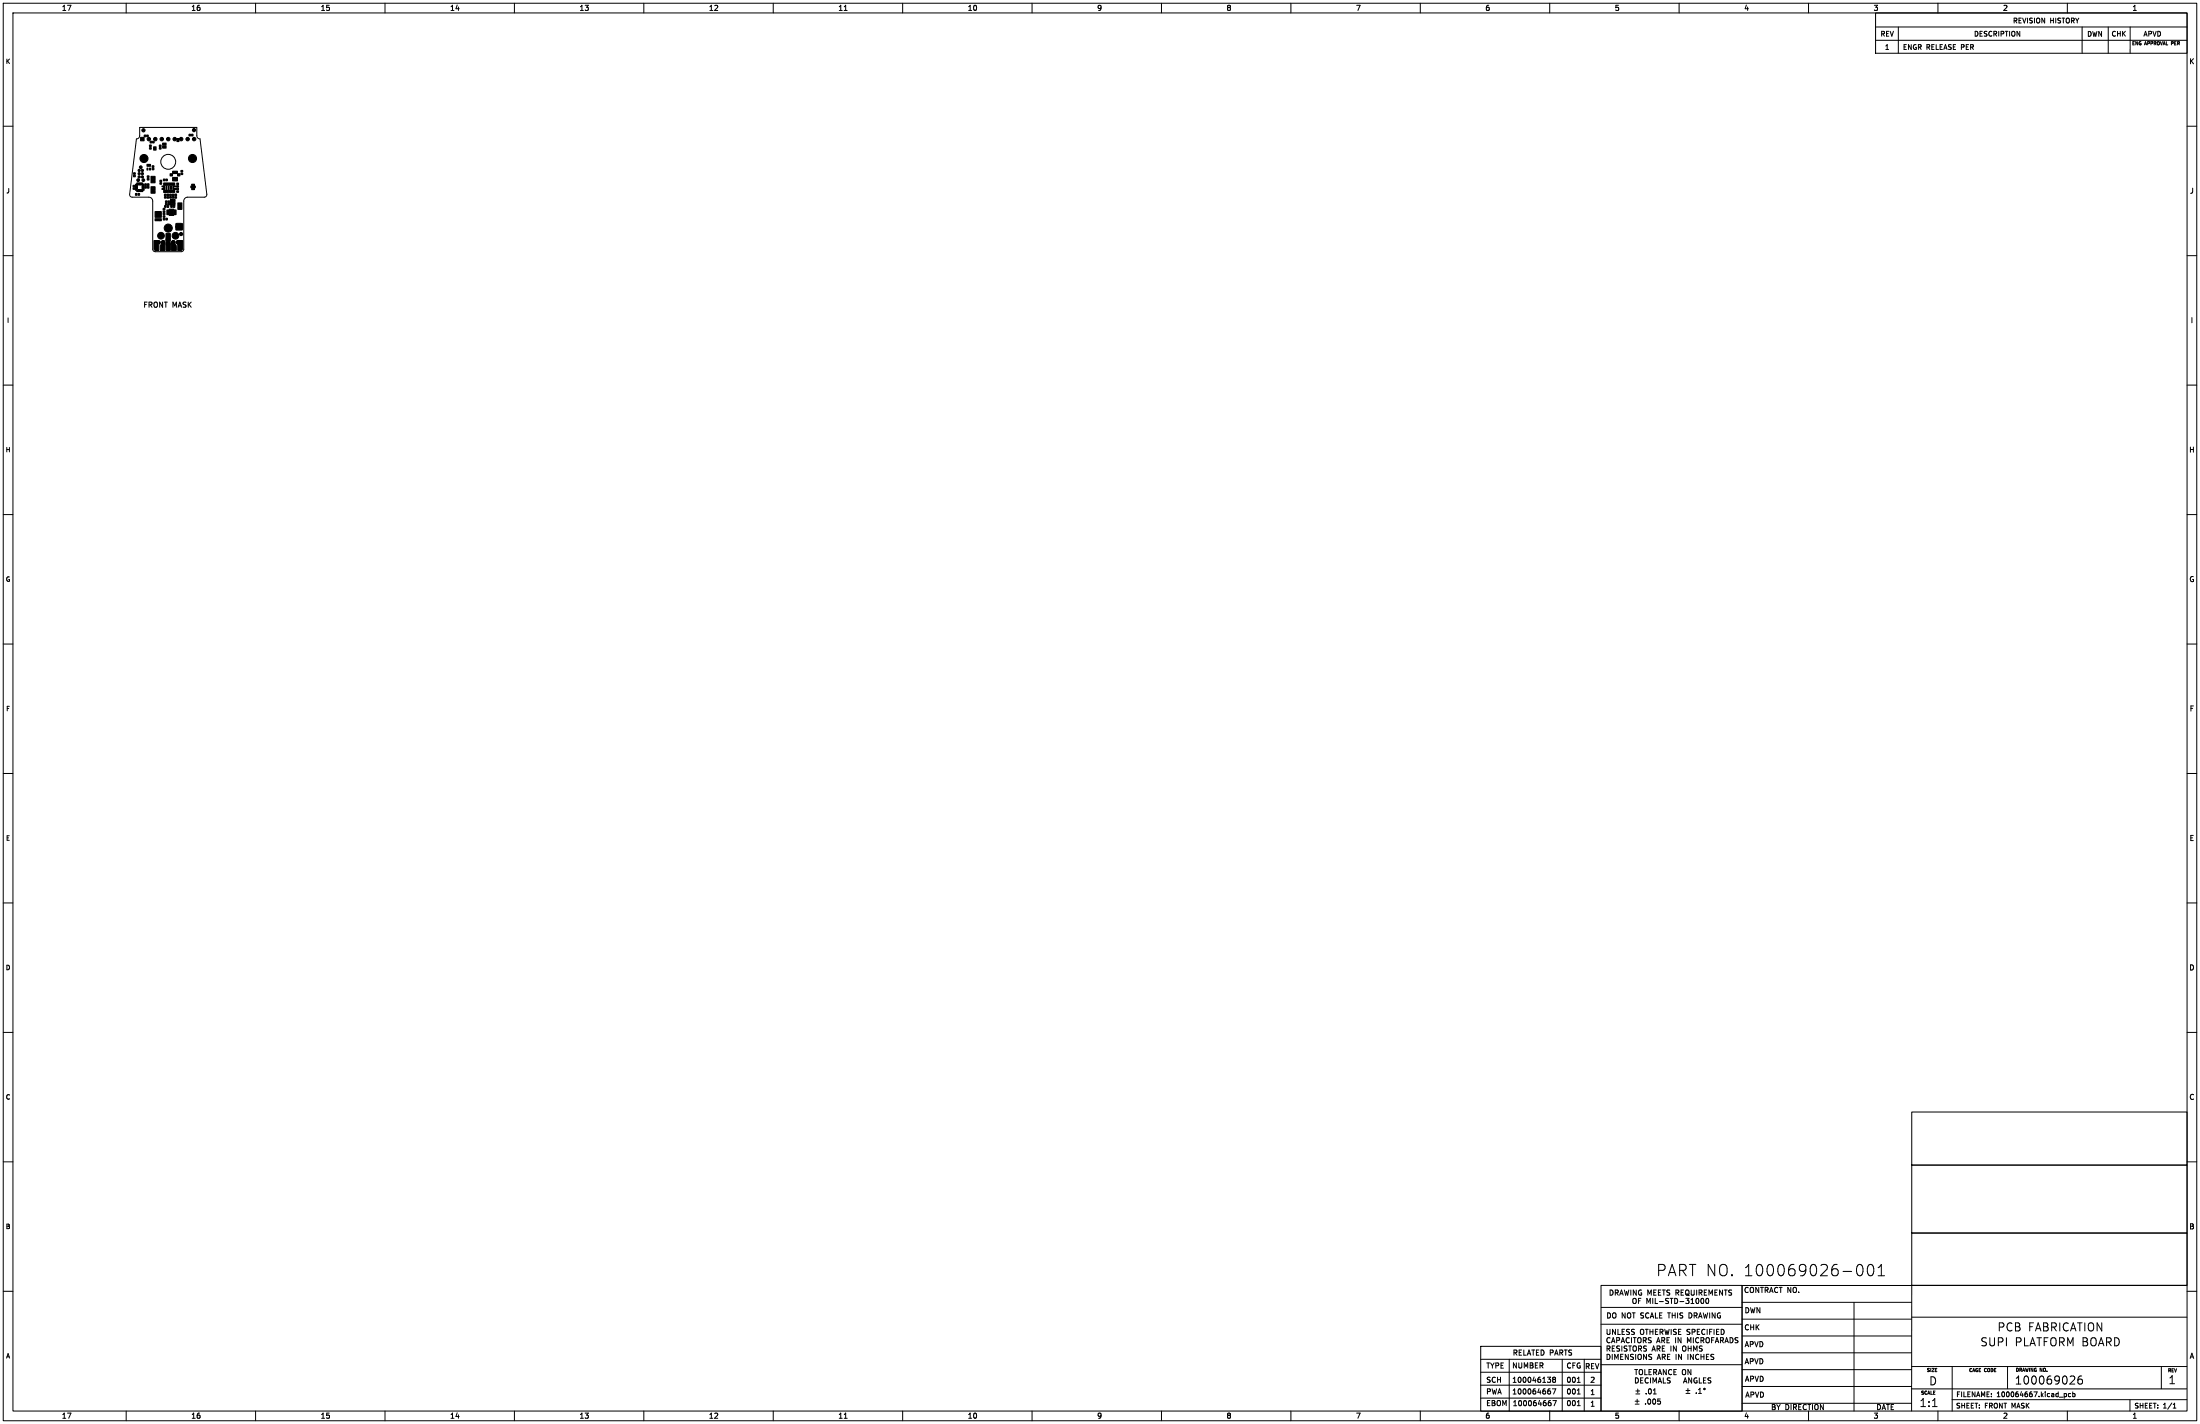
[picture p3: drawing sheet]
<svg xmlns="http://www.w3.org/2000/svg" width="864mm" height="559mm" viewBox="0 0 864 559" stroke-linecap="round" stroke-linejoin="round" font-family="sans-serif">
<g fill="none" stroke="#000" stroke-width=".39">
<path d="M1.3 1.3h861v556.2h-861zM5.1 5.1h853.4v548.6h-853.4zM49.5 1.3v3.8M100.3 1.3v3.8M151.1 1.3v3.8M201.9 1.3v3.8M252.7 1.3v3.8M303.5 1.3v3.8M331.4 4.1h1.1M354.3 1.3v3.8M405.1 1.3v3.8M455.9 1.3v3.8"/>
<path d="M506.7 1.3v3.8M557.5 1.3v3.8M608.3 1.3v3.8M659.1 1.3v3.8M709.9 1.3v3.8M736.2 5.1h122.3v15.8h-122.3zM736.2 10.6h122.3M736.3 15.8h122.2M740.3 19.4h1.1M740.3 18l.5-.5v1.9M745.2 10.6v10.3M760.7 1.3v3.8"/>
<path d="M811.5 1.3v3.8M817.3 10.6v10.3M827.6 10.6v10.3M836.2 10.6v10.3M837.3 16.9h.4M837.9 16.3h-.6v1.3h.6M838.4 17.6v-1.3l.7 1.3M1.3 49.5h3.8M54.8 50h22.5v3.2a1.27 1.27 0 0 0 1.2 1.3l2.7 22-.3 .6-.6 .3h-6.6a1.52 1.52 0 0 0-1.6 1.5v18.9l-.3 .7-.7 .3h-10.2l-.8-.5-.2-19.4a1.52 1.52 0 0 0-1.5-1.5h-6.6l-.9-.8 2.7-22.1a1.27 1.27 0 0 0 1.2-1.3zM858.5 49.5h3.8M1.3 100.3h3.8M56.8 119.5h.6"/>
<path d="M57.7 118.6h-.9v2M58.5 119.6l1-.1 .1-.8-1.1-.1v2M59 119.6l.7 1M60.5 118.8l.4-.2 .8 .2 .1 1.1-.3 .6-.6 .1-.4-.3zM63.8 118.6v2l-1.1-2v2M64.5 118.6h1.2M65.1 118.6v2M858.5 100.3h3.8M1.3 151.1h3.8M858.5 151.1h3.8M1.3 201.9h3.8M858.5 201.9h3.8"/>
<path d="M1.3 252.7h3.8M858.5 252.7h3.8M1.3 303.5h3.8M858.5 303.5h3.8M1.3 354.3h3.8M858.5 354.3h3.8M1.3 405.1h3.8M858.5 405.1h3.8M750.4 436.4h108.1v20.8h-108.1zM1.3 455.9h3.8M750.4 457.2h108.1v26.7h-108.1zM858.5 455.9h3.8"/>
<path d="M728.8 497.9a1.63 1.63 0 0 1 1-1.7 1.14 1.14 0 0 1 1.3 .8 2.29 2.29 0 0 1-1.3 3.6 1.63 1.63 0 0 1-1-1.7M733.4 496.6a1.06 1.06 0 0 1 1.1-.4 1.06 1.06 0 0 1 .8 .8 2.29 2.29 0 0 1-1.2 3.6 2.71 2.71 0 0 1-.7-4zM737.2 497.5l1.3-1.3v4.4M750.4 483.9h108.1v20.5h-108.1zM1.3 506.7h3.8M628.5 504.4h55.3v49.4h-55.3zM628.5 519.7h55.3M628.6 513.1h55.2M631.1 515.2a1.03 1.03 0 0 1 1.1 1 1.03 1.03 0 0 1-1.1 1zM632 506.2a1.03 1.03 0 0 1 1.2 1 1.03 1.03 0 0 1-1.2 1.1zM633.3 515.3l.6-.1 .4 .3 .1 1-.5 .7-.8-.3-.1-1zM634.1 507.3l.9-.1 .1-.8-1-.2v2.1"/>
<path d="M634.6 507.3l.6 1M635.8 508.3l.7-2.1 .7 2.1M636 507.7h1M637.7 506.2l.4 2.1 .4-1.5 .4 1.5 .5-2.1M640.2 506.2v2.1M641.2 509.6l.6-.1 .4 .3 .1 1-.5 .7-.8-.3-.1-1zM642.3 506.2v2.1l-1.2-2.1v2.1M643.2 510.5h.6M644.1 509.5h-.9v2M644.3 506.3a.92 .92 0 0 0-1.1 1 .92 .92 0 0 0 1.2 .8v-.7h-.4M646.5 511.5v-2l.6 1.4 .7-1.4v2M646.8 508.3v-2.1l.7 1.5 .7-1.5v2.1"/>
<path d="M648.8 509.5v2M649.2 507.2h.6M649.7 509.5v2h1M650.1 506.2h-.9v2.1h.9M651 507.2h.7M651.4 510.8h1.5M652 506.2h-1v2.1h1M652.6 506.2h1.1M653.1 506.2v2.1M655 509.6l-1.1 .1a.85 .85 0 0 0 1 1.1l-.1 .6h-1M655.5 506.3l-1.1 .1a.85 .85 0 0 0 1 1.1l-.1 .7h-1M655.6 509.5h1.1"/>
<path d="M656.1 509.5v2M657.4 509.5a1.03 1.03 0 0 1 1.2 1 1.03 1.03 0 0 1-1.2 1zM657.9 507.3l.9-.1 .1-.8-1-.2v2.1M658.4 507.3l.6 1M659.4 510.8h1.6M659.9 507.2h.7M660.9 506.2h-1v2.1h1M661.7 509.5h1.3l-.7 .8 .6 .2v.8h-1.2M661.9 506.3l.6-.1 .4 .3 .1 1.1-.5 .7-.8-.3v-1.1zM662 507.8l1.1 .6M663.8 511.5h1.1M663.8 510.1l.6-.6v2"/>
<path d="M663.9 506.2v1.7l.4 .4 .7-.4v-1.7M666 509.6l.2-.1a.99 .99 0 0 1 .7 1 .99 .99 0 0 1-.9 .9l-.3-.6zM666 506.2v2.1M667 507.3l.9-.1 .1-.8-1-.2v2.1M667.5 507.3l.6 1M667.9 509.6l.2-.1a.99 .99 0 0 1 .8 1 .99 .99 0 0 1-1 .9l-.2-.6zM669 507.2h.7M669.9 509.6l.2-.1a.99 .99 0 0 1 .7 1 .99 .99 0 0 1-.9 .9l-.3-.6zM670 506.2h-1v2.1h1M670.8 508.3v-2.1l.7 1.5 .7-1.5v2.1M673.2 507.2h.6M674.1 506.2h-.9v2.1"/>
<path d="M676.2 506.2v2.1l-1.2-2.1v2.1M676.8 506.2h1.2M677.4 506.2v2.1M679.7 506.3l-.7-.1-.4 .4 .2 .5 .6 .2M683.8 517.7h66.6M683.8 511.1h66.6M683.8 504.5v49.2M685.3 513.1a1.03 1.03 0 0 1 1.2 1.1 1.03 1.03 0 0 1-1.2 1zM686.2 505.4a.9 .9 0 0 0-1.2 .8 .9 .9 0 0 0 1.2 .8M687.2 513.1l.4 2.1 .4-1.5 .4 1.5 .5-2.1M687.3 505.3l.6-.1 .4 .3 .1 1-.5 .7-.8-.3-.1-1zM690.4 505.2v2l-1.2-2v2"/>
<path d="M690.8 513.1v2.1l-1.1-2.1v2.1M691.1 505.2h1.1M691.6 505.2v2M692.9 506.2h1l.1-.8-1.1-.2v2M693.4 506.2l.7 1M694.6 507.2l.7-2 .7 2M694.8 506.6h1M697.8 505.4a.9 .9 0 0 0-1.2 .8 .9 .9 0 0 0 1.2 .8M698.4 505.2h1.2M699 505.2v2M703 505.2v2l-1.2-2v2M703.9 505.5l.4-.3 .8 .3 .1 1-.3 .6-.6 .1-.4-.3z"/>
<path d="M706.1 507v.2M727.8 511.1v42.6M737.2 500.6h2.6M750.4 504.4v49.3M750.5 516.9h107.9M858.5 504.4h-174.7M858.5 506.7h3.8M581.2 528.3h47.3v25.5h-47.3zM581.2 538.5h47.3M581.2 533.4h47.3M592.4 533.4v20.3M613.2 533.4v20.3"/>
<path d="M621.9 533.4v20.3M628.5 535.5h55.2M630.8 521.6v1.7l.4 .4 .8-.4v-1.7M630.8 531.5a1.03 1.03 0 0 1 1.2 1 1.03 1.03 0 0 1-1.2 1zM630.8 528.2v2M631.3 529.2l.7 1M632 525.1a.82 .82 0 0 0-1 0 .82 .82 0 0 0-.2 1M632.6 526.9l.7-2 .6 2M632.9 528.2v2h.9M632.9 531.5v2M633.8 533.5v-2l.7 1.4 .7-1.4v2M634.1 521.6v2.1l-1.1-2.1v2.1"/>
<path d="M635.1 521.6v2.1h1M635.4 526l.4-.4-.1-.5-1.1-.2v2M635.8 529.8l-.4 .4-.8-.1M636.2 532.4h.6M636.4 526.9l.6-2 .7 2M636.7 528.2v2M636.8 522.6h.6M637.1 531.5h-.9v2h.9M637.7 521.6h-.9v2.1h.9M638.7 529.8l-.4 .4-.8-.1M639.2 531.5v2l-1.2-2v2M639.6 525.1a.82 .82 0 0 0-1.1 0 .82 .82 0 0 0-.2 1"/>
<path d="M639.7 521.7l-1.1 .1a.85 .85 0 0 0 1 1.1l-.1 .7h-1M639.8 528.2v2M640.4 524.9v2M641.1 524.9h1.2M641.1 529.9l.4 .3 .8-.3M641.2 531.5l-1.1 .1a.85 .85 0 0 0 1 1.1l-.1 .7h-1M641.6 521.7l-1.1 .1a.85 .85 0 0 0 1 1.1l-.1 .7h-1M641.7 524.9v2M641.7 537.4h1.2M642.1 531.5v2M642.3 537.4v2.1M642.9 525.2l.4-.3 .8 .3 .1 1.1-.3 .5-.6 .1-.4-.3z"/>
<path d="M643 531.7l.4-.2 .8 .2 .1 1.1-.3 .6-.6 .1-.4-.3zM643.2 529.2l1-.1 .1-.7-1.1-.2v2M643.4 538.8l.1-1.1 .4-.3 .8 .3 .1 1.1M643.7 529.2l.7 1M644 521.9l.4-.3 .8 .3 .1 1.1-.3 .6-.6 .1-.4-.3zM645.1 526l.9-.1 .1-.8-1-.2v2M645.6 526l.6 .9M645.7 537.4v2.1M645.8 521.6h1.2M646.3 528.3l-1 .1a.85 .85 0 0 0 .9 1l-.1 .7h-.9M646.3 531.5v2l-1.1-2v2M646.4 521.6v2.1"/>
<path d="M647.3 538.4h.7M647.7 522.6h1.1M647.7 521.6v2.1M648.2 525l-1.1 .1a.85 .85 0 0 0 1 1.1l-.1 .6h-1M648.3 537.4h-1v2.1M648.4 531.5l-1.1 .1a.85 .85 0 0 0 1 1.1l-.1 .7h-1M648.5 530.2l.6-2 .7 2M648.7 529.6h.9M648.8 521.6v2.1M649.8 522.6h.7M649.9 538.5l.4-.4-.1-.5-1.1-.2v2.1M650.3 526.9l.7-2 .7 2"/>
<path d="M650.5 529.2l1-.1 .1-.7-1.1-.2v2M650.5 526.4h1M650.5 533.5l.7-2 .6 2M650.7 532.9h1M650.8 521.6h-1v2.1h1M650.9 539.5l.7-2.1 .6 2.1M651 529.2l.7 1M651.7 522.7l.9-.1 .1-.8-1-.2v2.1M652.1 522.7l.7 1M652.3 526l1-.1 .1-.8-1.1-.2v2M652.5 532.5l1-.1 .1-.8-1.1-.1v2M652.5 529.1h.7"/>
<path d="M652.8 526l.7 .9M653 532.5l.7 1M653.5 528.2h-1v2h1M653.5 521.6l.5 2.1 .4-1.5 .3 1.5 .5-2.1M654.1 537.4v2.1l-1.2-2.1v2.1M654.4 525.9h.6M654.6 532.4h.6M655.3 524.9h-.9v2h.9M655.5 531.5h-.9v2h.9M655.9 528.2v2M656 521.6v2.1M656.2 537.6a.82 .82 0 0 0-1 0 .82 .82 0 0 0-.2 1"/>
<path d="M657.1 538.4h.7M657.7 524.9v2M657.9 531.5v2M658 521.7l-1 .1a.85 .85 0 0 0 .9 1.1l-.1 .7h-.9M658 528.2v2l-1.1-2v2M658 537.4h-.9v2.1M658.9 522.6h.7M659.9 524.9v2l-1.2-2v2M659.9 521.6h-1v2.1h1M660.1 531.5v2l-1.2-2v2M660.4 538.8l.1-1.1 .4-.3 .7 .3 .1 1.1M660.7 528.3l.6-.1 .4 .3 .1 1-.5 .7-.7-.3-.1-1z"/>
<path d="M662.4 526.9v-2l.7 1.5 .6-1.5v2M662.6 531.5v2M662.7 529.1h1.1M662.7 528.2v2M663.4 521.7l-1.1 .1a.85 .85 0 0 0 1 1.1l-.1 .7h-1M663.8 537.4v2.1l-1.2-2.1v2.1M663.8 528.2v2M664.2 522.7l1-.1 .1-.8-1.1-.2v2.1M664.7 524.9v2M664.7 531.5v2l-1.1-2v2M664.8 530.2v-2l.7 1.4 .7-1.4v2M666.3 522.6h.6"/>
<path d="M666.8 531.6a.9 .9 0 0 0-1.2 .9 .9 .9 0 0 0 1.2 .8M666.8 525.1a.9 .9 0 0 0-1.2 .8 .9 .9 0 0 0 1.2 .8M667.2 521.6h-.9v2.1h.9M667.7 526l1-.1 .1-.8-1.1-.2v2M667.7 531.5v2M667.7 532.4h1.2M668.2 528.3l-1.1 .1a.85 .85 0 0 0 1 1l-.1 .7h-1M668.2 526l.7 .9M668.9 531.5v2M669.3 521.8a.9 .9 0 0 0-1.3 .9 .9 .9 0 0 0 1.3 .8M669.8 532.4h.7M669.9 525l.6-.1 .4 .3 .1 1.1-.5 .6-.8-.3v-1z"/>
<path d="M670.1 521.6v2.1M670.8 531.5h-1v2h1M671.1 522.6h.7M671.9 525.9h.7M672.1 521.6h-1v2.1M672.7 531.5l-1 .1a.85 .85 0 0 0 1 1.1l-.1 .7h-1M672.8 521.6v2.1M672.8 524.9h-.9v2M673.3 526.9l.7-2 .7 2M673.5 526.4h1M673.8 522.6h.7M674.8 521.6h-1v2.1h1"/>
<path d="M675.4 526l.9-.1 .1-.8-1-.2v2M675.7 521.6a1.03 1.03 0 0 1 1.1 1.1 1.03 1.03 0 0 1-1.1 1zM675.8 526l.7 .9M677.1 526.9l.7-2 .7 2M677.3 526.4h1M679.1 524.9a1.03 1.03 0 0 1 1.2 1 1.03 1.03 0 0 1-1.2 1zM682.2 525l-1 .1a.85 .85 0 0 0 .9 1.1l-.1 .6h-.9M683.8 537.5h66.6M683.8 530.9h66.6M683.8 524.3h66.6M750.4 536.3h108M766.3 536.3v17.4"/>
<path d="M788.1 536.2v8.8M794.7 528.1h1.5M797.1 527.2h1.6M817.2 540a1.26 1.26 0 0 0-1.5 1.3v1.2l.3 .5 .9 .1 .4-.3 .2-1-.3-.5-.9-.1-.6 .6M848.4 536.3v8.7M49.5 553.7v3.8M100.3 553.7v3.8M151.1 553.7v3.8M201.9 553.7v3.8M252.7 553.7v3.8M303.5 553.7v3.8M331.4 556.6h1.1"/>
<path d="M354.3 553.7v3.8M405.1 553.7v3.8M455.9 553.7v3.8M506.7 553.7v3.8M557.5 553.7v3.8M581.2 548.6h47.3M581.2 543.6h47.3M583.9 546.1l1-.1 .1-.8-1.1-.2v2M585.7 545l.5 2 .4-1.4 .4 1.4 .5-2M588 547l.6-2 .7 2M588.1 546.5h1M607.4 540.4h1.3l-.7 .8"/>
<path d="M608.3 553.7v3.8M608.5 545.9v1M608.5 541.3v1.1M608.7 550.5v1M609.4 545h1.3l-.8 2M609.6 549.6h1.3l-.8 2M609.9 541.3l-.4 .4 .4 .8 .7-.4-.4-.8M609.9 541.3l-.4-.4 .4-.5 .7 .4-.4 .5M609.9 541.3h.3M619.2 547h1.1M619.2 551.6h1.1M619.2 542.5h1.1"/>
<path d="M641.9 549.9h1.5M641.9 551h1.5M642 540.7v2l1-.3M642.1 545.8h1.6M642.1 547h1.6M642.7 549.1v1.5M642.9 545.1v1.5M644 540.7v2h1M645.9 550.8v.2M646 542.4l.4 .3 .6-.2M647.1 549.1l.2-.1a.99 .99 0 0 1 .7 1 .99 .99 0 0 1-.9 .9l-.3-.7zM647.9 540.7v2"/>
<path d="M648.9 540.7v2M649 547h1.2M649 549.1l.2-.1a.99 .99 0 0 1 .8 1 .99 .99 0 0 1-1 .9l-.3-.7zM650.2 540.7v2M650.9 542.7l.7-2 .6 2M651.7 549h-.9l-.1 .9h1v.9h-1M652.9 540.7v2h1M655.6 542.3l-.4 .4-.7-.1M659.1 553.7v3.8M660.9 542.7l.6-2 .7 2M661.8 546.8h1.6M661.8 545.6h1.6"/>
<path d="M662.6 544.9v1.5M664 540.7v2l-1.1-2v2M665.3 540.8l-.3 .4M665.9 546.6v.2M666.2 541.9v.6l-.4 .2-.8-.5M666.7 546.8h1.2M666.7 545.4l.6-.6v2M667 540.7v2h1M668.7 540.7v2h1M671.6 542.3l-.4 .4-.8-.1M683.8 550.7h66.6M683.8 544.1h66.6"/>
<path d="M685.3 548.3l.7-2 .6 2M685.5 547.7h1M687.3 547.3l1-.1 .1-.7-1.1-.2v2M689.1 546.3l.6 2 .7-2M691.6 546.3h-.5v2h.5M695.7 551.1h.7l.4 .4-.4 .6 .4 .2 .1 .5-.4 .4h-.8zM695.7 552.1h.7M697.5 551.1l.6 1.1M698.1 552.2v1M698.8 551.1l-.7 1.1M709.9 553.7v3.8M750.4 545h108"/>
<path d="M758.6 552h1.8M760.7 553.7v3.8M766.3 549.3h92.1M810.5 546.8l.7 .4-.1 .7-.6 .2M811.5 553.7v3.8M812.8 546.9l-.5-.1-.4 .4 .2 .8h.7M813.6 546.9l.6-.1 .4 .4-.2 .8h-.8M813.6 546.2v1.9M814.1 540.1l.3 .5-.1 .7-1.8 1.8h1.9M836.1 549.4v4.3M853.1 552.6h1.1M853.1 551.2l.5-.6v2"/>
<circle cx="66" cy="63.5" r="2.92"/>
<circle cx="669.1" cy="545.1" r=".28"/>
</g>
<g fill="#000" stroke="#000" stroke-width=".39">
<path d="M55.2 53.9h1.4v1.4h-1.4zM56.6 53h.6v.7h-.6zM57.6 53h.6v.7h-.6zM58.7 56.9h.7v.6h-.7zM58.7 57.9h.7v.6h-.7zM59 55.4h.5v.7h-.5zM60.3 57.6h.4v.3h-.4zM60.3 58.1h.4v.3h-.4zM60.3 58.6h.4v.3h-.4zM59.9 55.4h.6v.7h-.6zM60.9 58.6h.4v.3h-.4zM60.9 58.1h.4v.3h-.4z"/>
<path d="M60.9 57.6h.4v.3h-.4zM62.6 57.9h.6v.6h-.6zM62.6 56.9h.6v.6h-.6zM63.8 56.2h.4v.8h-.4zM63.8 57.3h.4v.8h-.4zM64.3 56.2h.4v.8h-.4zM64.3 57.3h.4v.8h-.4zM64.8 56.2h.4v.8h-.4zM64.8 57.3h.4v.8h-.4zM69.5 55.1h.3v.5h-.3zM69.5 54.4h.7v.4l-.7 .1zM69.9 55.1h.3v.5h-.3z"/>
<path d="M74.2 52.7h.6v.6h-.6zM75.2 52.7h.5v.6h-.5zM52.5 68.8h.6v.5h-.6zM52.5 67.8h.6v.6h-.6zM52.3 72.8h.6v.5h-.6zM52.3 73.7h.6v.6h-.6zM53.2 76h.5v.6h-.5zM53.2 72.8h.7l.1 .4h-.8zM53.2 73.3h.7l.1 .4h-.8zM53.2 73.8h.7l.1 .4h-.8zM53.2 72.3h.4l.2 .4h-.6zM53.2 74.3l.6 .2-.6 .2z"/>
<path d="M53.7 74.7l.4-.1v.6h-.4zM53.7 71.8h.4v.6l-.4-.2zM54.2 74.4h.4l-.1 .8h-.3zM54.2 71.8h.4l-.1 .8h-.3zM54.2 76h.6v.6h-.6zM54.7 74.4h.4l-.1 .8h-.3zM54.7 71.8h.4l-.1 .8h-.3zM55.2 74.4h.4l-.1 .8h-.3zM55.2 71.8h.4l-.1 .8h-.3zM55.8 73.8h.7l.1 .4h-.8zM55.8 73.3h.7l.1 .4h-.8zM55.8 72.8h.7l.1 .4h-.8z"/>
<path d="M55.7 74.6l.4 .1v.5h-.4zM55.7 71.8h.4l-.2 .6zM56 74.3h.6v.4h-.5zM56 72.5l.5-.2 .1 .3-.6 .1zM56.9 72.1h.5v.7h-.5zM56.9 73.2h.5v.6h-.5zM57.7 64.5h.4v.8l-.4-.1zM57.7 66h.4v.7h-.4zM57.8 69h.7v.6h-.7zM57.8 70.1h.7v.5h-.7zM57.9 72.1h.5v.7h-.5zM57.9 73.2h.5v.6h-.5z"/>
<path d="M58.2 64.5h.4v.8l-.4-.1zM58.7 64.5h.4v.8l-.4-.1zM58.7 66h.4v.7h-.4zM59.3 74.7l.8-.5 .7 .5 .1 1.1h-1.6zM59.3 73.3h1.6v1.2l-.8-.5-.8 .5zM59.3 70.7l.8-.5 .7 .5 .1 1h-1.6zM59.3 69.2h1.6v1.2l-.8-.4-.8 .4zM59.8 66h.6v.6h-.6zM59.8 65.1h.6v.5h-.6zM62.8 71.7h.6v.6h-.6zM62.8 70.7h.6v.6h-.6zM63.6 73h.9v.3h-.9z"/>
<path d="M63.6 74h.9v.3h-.9zM64.3 74.7l.3-.1-.1 .9h-.3zM64.3 73h.3v1.3h-.4zM64.3 71.8h.3v.9h-.4zM64.2 70.3h.5v.6h-.5zM64.8 74.6h.3v.9h-.4zM64.8 71.8h.3v.9h-.4zM65 78.9h.6v.5h-.6zM64.6 76.2h.6v.6h-.6zM64.6 77.2h.6v.5h-.6zM65.2 73h.3v1.3h-.4zM65.3 74.6h.3v.9h-.4z"/>
<path d="M65.3 71.8h.3v.9h-.4zM65.1 70.3h.6v.6h-.6zM65.8 74.6h.3v.9h-.4zM65.8 71.8h.3v.9h-.4zM66.1 73h.3v1.3h-.4zM66 78.9h.6v.5h-.6zM65.6 76.2h.6v.5h-.6zM65.6 77.2h.6v.5h-.6zM66.3 74.6h.3v.9h-.4zM66.3 71.8h.3v.9h-.4zM66.8 74.6h.3v.9h-.4zM66.8 68.2h.9v.3l-.9 .1z"/>
<path d="M66.8 68.7h.9v.3l-.9 .1zM66.9 78.8h1.8v1.2h-1.8zM67 78.2h.4v.5h-.4zM67 73h.3v1.3h-.4zM66.8 71.8h.3v.9h-.4zM66.6 76.2h.6v.6h-.6zM66.6 77.2h.6v.5h-.6zM67.3 74.6h.3v.9h-.4zM67.3 71.8h.3v.9h-.4zM67.6 78.2h.4v.5h-.4zM67.6 77.2h.7v.5h-.7zM67.6 76.2h.7v.6h-.7z"/>
<path d="M67.8 74.6h.3v.9h-.4zM67.8 69.8h.8v1.2h-.8zM67.8 67.2h.4l-.1 .9h-.3zM67.9 73h.3v1.3h-.4zM68 69.6h.6l.1 .3h-.7zM68 69.6l.3 .3-.3 .2-.2-.2zM67.8 71.8h.3v.9h-.4zM68.3 78.2h.4v.5h-.4zM68.3 74.6h.3v.9h-.4zM68.3 67.2h.4l-.1 .9h-.3zM68.4 74h.8l.1 .3h-.9zM68.4 73h.8l.1 .3h-.9z"/>
<path d="M68.3 71.8h.3v.9h-.4zM68.8 69.8h.8v1.2h-.8zM68.8 69.6h.6l.1 .3h-.7zM68.8 67.2h.4l-.1 .9h-.3zM68.6 76.2h.7v.5h-.7zM68.6 77.2h.7v.5h-.7zM69.3 67.2h.4l-.1 .9h-.3zM69.4 69.6l.3 .3-.3 .2-.2-.2zM69.4 74.9h.6v.6h-.6zM69.4 73.9h.6v.5h-.6zM69.7 68.7h.9v.3l-.9 .1zM69.7 68.2h.9v.3l-.9 .1z"/>
<path d="M69.8 79.6h1.6v1.3l-.8-.5-.8 .5zM69.4 71.9h.6v.5h-.6zM69.4 72.9h.6v.5h-.6zM71.1 66.9h.6v.6h-.6zM71.1 67.9h.6v.6h-.6zM74.9 73h.8v.3h-.8zM74.9 73.4h.8v.3h-.8zM75.3 73.8h.2v.6h-.2zM75.3 72.3h.2v.6h-.2zM75.7 73.8h.2v.6h-.2zM75.7 72.3h.2v.6h-.2zM75.9 73.4h.8v.3h-.8z"/>
<path d="M75.9 73h.8v.3h-.8zM76.1 73.8h.2v.6h-.2zM76.1 72.3h.2v.6h-.2zM60.9 85.8h.5v.8h-.5zM60.9 83h.5v.5l.1-.5h.5v.5l.2-.5h.5v.5l.1-.5h.5v2.3h-2.4zM61.5 85.8h.5v.8h-.5zM62.2 85.8h.5v.8h-.5zM62.8 85.8h.5v.8h-.5zM60.4 94.4h1.9a.68 .68 0 0 1 .6 .6 .68 .68 0 0 1-.6 .8v2.5l-1.5-.1-.4-.5zM64.1 85.7h.6v.6h-.6zM64.6 80.7h.6v.6h-.6zM64.1 83.7h.6v.5h-.6z"/>
<path d="M64.1 84.7h.6v.5h-.6zM64.1 81.8h.6v.5h-.6zM64.1 82.8h.6v.5h-.6zM63.6 94.6a.69 .69 0 0 1 .7-.2 .69 .69 0 0 1 .4 .7v3.2h-1.8v-1.8l.5-.6zM65 79.8h.6v.6h-.6zM65.1 85.7h.6v.6h-.6zM65.2 95.2l1.7 .1-.1 3-1.6-.1zM65.5 82.4h.8v.3h-.8zM65.5 82.9h.8v.3h-.8zM65.5 83.4h.8v.3h-.8zM65.5 83.9h.8v.3h-.8zM65.6 80.7h.6v.6h-.6z"/>
<path d="M66 79.8h.6v.6h-.6zM66.4 82.1h1.8v2.4h-1.8zM65.2 91.6l1.7 .1-.1 3-1.6-.1zM67 80.1h.4v.4h-.4zM67.1 80.7h.5v.6h-.5zM67.6 80.1h.4v.4h-.4zM68 80.7h.6v.6h-.6zM68.3 80.1h.4v.4h-.4zM68.3 83.9h.8v.3h-.8zM68.3 83.4h.8v.3h-.8zM68.3 82.9h.8v.3h-.8zM68.3 82.4h.8v.3h-.8z"/>
<path d="M69.4 94.5l2.2-.1v3.3l-.3 .5-1.5 .1v-2.5l-.7-.6zM67.6 94.6a.69 .69 0 0 1 .7-.2 .69 .69 0 0 1 .4 .7v.8l.5 .6v1.7l-1.8 .1-.1-3.2zM69.1 87.7h2.5v2.5h-2.5zM69.8 81.1l.8-.5 .8 .5v1.1h-1.6z"/>
<circle cx="56.3" cy="51.1" r=".63"/>
<circle cx="58.4" cy="54.6" r=".69"/>
<circle cx="61" cy="54.6" r=".69"/>
<circle cx="63.5" cy="54.6" r=".69"/>
<circle cx="66" cy="54.6" r=".69"/>
<circle cx="68.6" cy="54.6" r=".69"/>
<circle cx="71.1" cy="54.6" r=".69"/>
<circle cx="73.7" cy="54.6" r=".69"/>
<circle cx="76.1" cy="51.1" r=".63"/>
<circle cx="76.2" cy="54.6" r=".69"/>
<circle cx="54.2" cy="70.7" r=".55"/>
<circle cx="54.6" cy="69.4" r=".44"/>
<circle cx="54.6" cy="68.2" r=".44"/>
<circle cx="54.6" cy="66.9" r=".44"/>
<circle cx="55.3" cy="65.6" r=".55"/>
<circle cx="55.9" cy="69.4" r=".44"/>
<circle cx="55.9" cy="68.2" r=".44"/>
<circle cx="55.9" cy="66.9" r=".44"/>
<circle cx="56.3" cy="70.7" r=".55"/>
<circle cx="56.5" cy="62.2" r="1.59"/>
<circle cx="75.6" cy="62.2" r="1.59"/>
<circle cx="62.3" cy="95.1" r=".56"/>
<circle cx="63.2" cy="92.5" r="1.32"/>
<circle cx="64.1" cy="95.1" r=".69"/>
<circle cx="65.8" cy="94.1" r=".69"/>
<circle cx="65.9" cy="95.8" r=".69"/>
<circle cx="66" cy="89.5" r="1.59"/>
<circle cx="68" cy="95.1" r=".69"/>
<circle cx="68.9" cy="92.5" r="1.32"/>
<circle cx="69.7" cy="89" r=".69"/>
<circle cx="69.8" cy="95.1" r=".56"/>
<circle cx="71.1" cy="91.8" r=".63"/>
</g>
<text font-size="6.2" x="649.8" y="501.4">PART NO. 100069026-001</text>
<g font-size="4.4">
<text x="784.1" y="522.7">PCB FABRICATION</text>
<text x="777.3" y="528.6">SUPI</text>
<text x="790.8" y="528.6">PLATFORM BOARD</text>
<text x="757.3" y="543.9">D</text>
<text x="790.7" y="543.6">100069026</text>
<text x="851.2" y="543.5">1</text>
<text x="753.3" y="552.4">1:1</text>
</g>
<g font-size="2.8">
<text x="24.1" y="4.5">17</text>
<text x="74.9" y="4.5">16</text>
<text x="125.7" y="4.5">15</text>
<text x="176.5" y="4.5">14</text>
<text x="227.3" y="4.5">13</text>
<text x="278.1" y="4.5">12</text>
<text x="328.9" y="4.5">11</text>
<text x="379.7" y="4.5">10</text>
<text x="430.5" y="4.5">9</text>
<text x="481.3" y="4.5">8</text>
<text x="532.1" y="4.5">7</text>
<text x="582.9" y="4.5">6</text>
<text x="633.7" y="4.5">5</text>
<text x="684.5" y="4.5">4</text>
<text x="735.3" y="4.5">3</text>
<text x="786.1" y="4.5">2</text>
<text x="836.9" y="4.5">1</text>
<text x="859.3" y="25.5">K</text>
<text x="859.5" y="76.3">J</text>
<text x="67.6" y="121.1">MASK</text>
<text x="859.8" y="127.1">I</text>
<text x="859.3" y="177.9">H</text>
<text x="859.3" y="228.7">G</text>
<text x="859.5" y="279.5">F</text>
<text x="859.4" y="330.3">E</text>
<text x="859.3" y="381.1">D</text>
<text x="859.3" y="431.9">C</text>
<text x="859.3" y="482.7">B</text>
<text x="671.6" y="510.3">MIL-STD-</text>
<text x="636.4" y="517.6">NOT</text>
<text x="638.3" y="517.6">DO SCALE THIS DRAWING</text>
<text x="684.6" y="522.3">CHK</text>
<text x="593.7" y="532.2">RELATED PARTS</text>
<text x="630.2" y="529">UNLESS</text>
<text x="684.7" y="528.9">APVD</text>
<text x="802.5" y="529">ARE</text>
<text x="806.7" y="529">INCHES</text>
<text x="859.5" y="533.5">A</text>
<text x="583.3" y="537.3">TYPE</text>
<text x="593.5" y="537.2">NUMBER</text>
<text x="614.8" y="537.3">CFG</text>
<text x="622.1" y="537.5">REV</text>
<text x="684.7" y="535.6">APVD</text>
<text x="583.3" y="542.9">SCH</text>
<text x="593.5" y="542.9">100046138</text>
<text x="614.8" y="542.9">001</text>
<text x="624.1" y="542.9">2</text>
<text x="641.4" y="541.5">TOLERANCE ON</text>
<text x="666.1" y="541.5">DECIMALS</text>
<text x="684.8" y="542.5">APVD</text>
<text x="687.6" y="541.5">AN</text>
<text x="593.5" y="547.4">100064667</text>
<text x="597.4" y="547.4">PWA</text>
<text x="614.8" y="547.4">001</text>
<text x="624.1" y="547.7">1</text>
<text x="645.8" y="547.4">.01</text>
<text x="692.5" y="548.7">APVD</text>
<text x="24.1" y="556.9">17</text>
<text x="74.9" y="556.9">16</text>
<text x="125.7" y="556.9">15</text>
<text x="176.5" y="556.9">14</text>
<text x="227.3" y="556.9">13</text>
<text x="278.1" y="556.9">12</text>
<text x="328.9" y="556.9">11</text>
<text x="379.7" y="556.9">10</text>
<text x="430.5" y="556.9">9</text>
<text x="481.3" y="556.9">8</text>
<text x="532.1" y="556.9">7</text>
<text x="582.9" y="556.9">6</text>
<text x="583.3" y="552">EBOM</text>
<text x="593.7" y="552">100064667</text>
<text x="614.8" y="552">001</text>
<text x="624.1" y="552.2">1</text>
<text x="633.7" y="556.9">5</text>
<text x="684.5" y="556.9">4</text>
<text x="700.6" y="553.6">DIRECTION</text>
<text x="735.3" y="556.9">3</text>
<text x="736.4" y="553.6">DATE</text>
<text x="786.1" y="556.9">2</text>
<text x="836.9" y="556.9">1</text>
<text x="840.5" y="553.6">BY</text>
</g>
<g font-size="2.7">
<text x="790.1" y="9.4">REVISION</text>
<text x="804.6" y="9.4">HISTORY</text>
<text x="738" y="14.6">REV</text>
<text x="774.8" y="14.6">DESCRIPTION</text>
<text x="819.2" y="14.6">DWN</text>
<text x="828.7" y="14.6">CHK</text>
<text x="841.3" y="14.6">APVD</text>
<text x="746.8" y="19.8">ENGR RELEASE PER</text>
<text x="767.8" y="548.5">FILENAME:</text>
<text x="783.7" y="548.5">100064667.kicad_pcb</text>
<text x="767.7" y="552.9">SHEET: FRONT MASK</text>
<text x="837.7" y="552.9">SHEET: 1/1</text>
</g>
<g font-size="2.5">
<text x="2.2" y="25.3">K</text>
<text x="2.4" y="76.1">J</text>
<text x="2.6" y="126.9">I</text>
<text x="2.1" y="177.7">H</text>
<text x="2.2" y="228.5">G</text>
<text x="2.3" y="279.3">F</text>
<text x="2.2" y="330.1">E</text>
<text x="2.2" y="380.9">D</text>
<text x="2.2" y="431.7">C</text>
<text x="2.2" y="482.5">B</text>
<text x="2.3" y="533.3">A</text>
</g>
<g font-size="1.8">
<text x="839.4" y="18">ENG</text>
<text x="841.9" y="18">APPROVAL PER</text>
<text x="756.2" y="538.6">SIZE</text>
<text x="772.8" y="538.6">CAGE CODE</text>
<text x="791.1" y="538.5">DRAWING NO.</text>
<text x="850.8" y="538.7">REV</text>
<text x="753.9" y="547.5">SCALE</text>
</g>
</svg>
